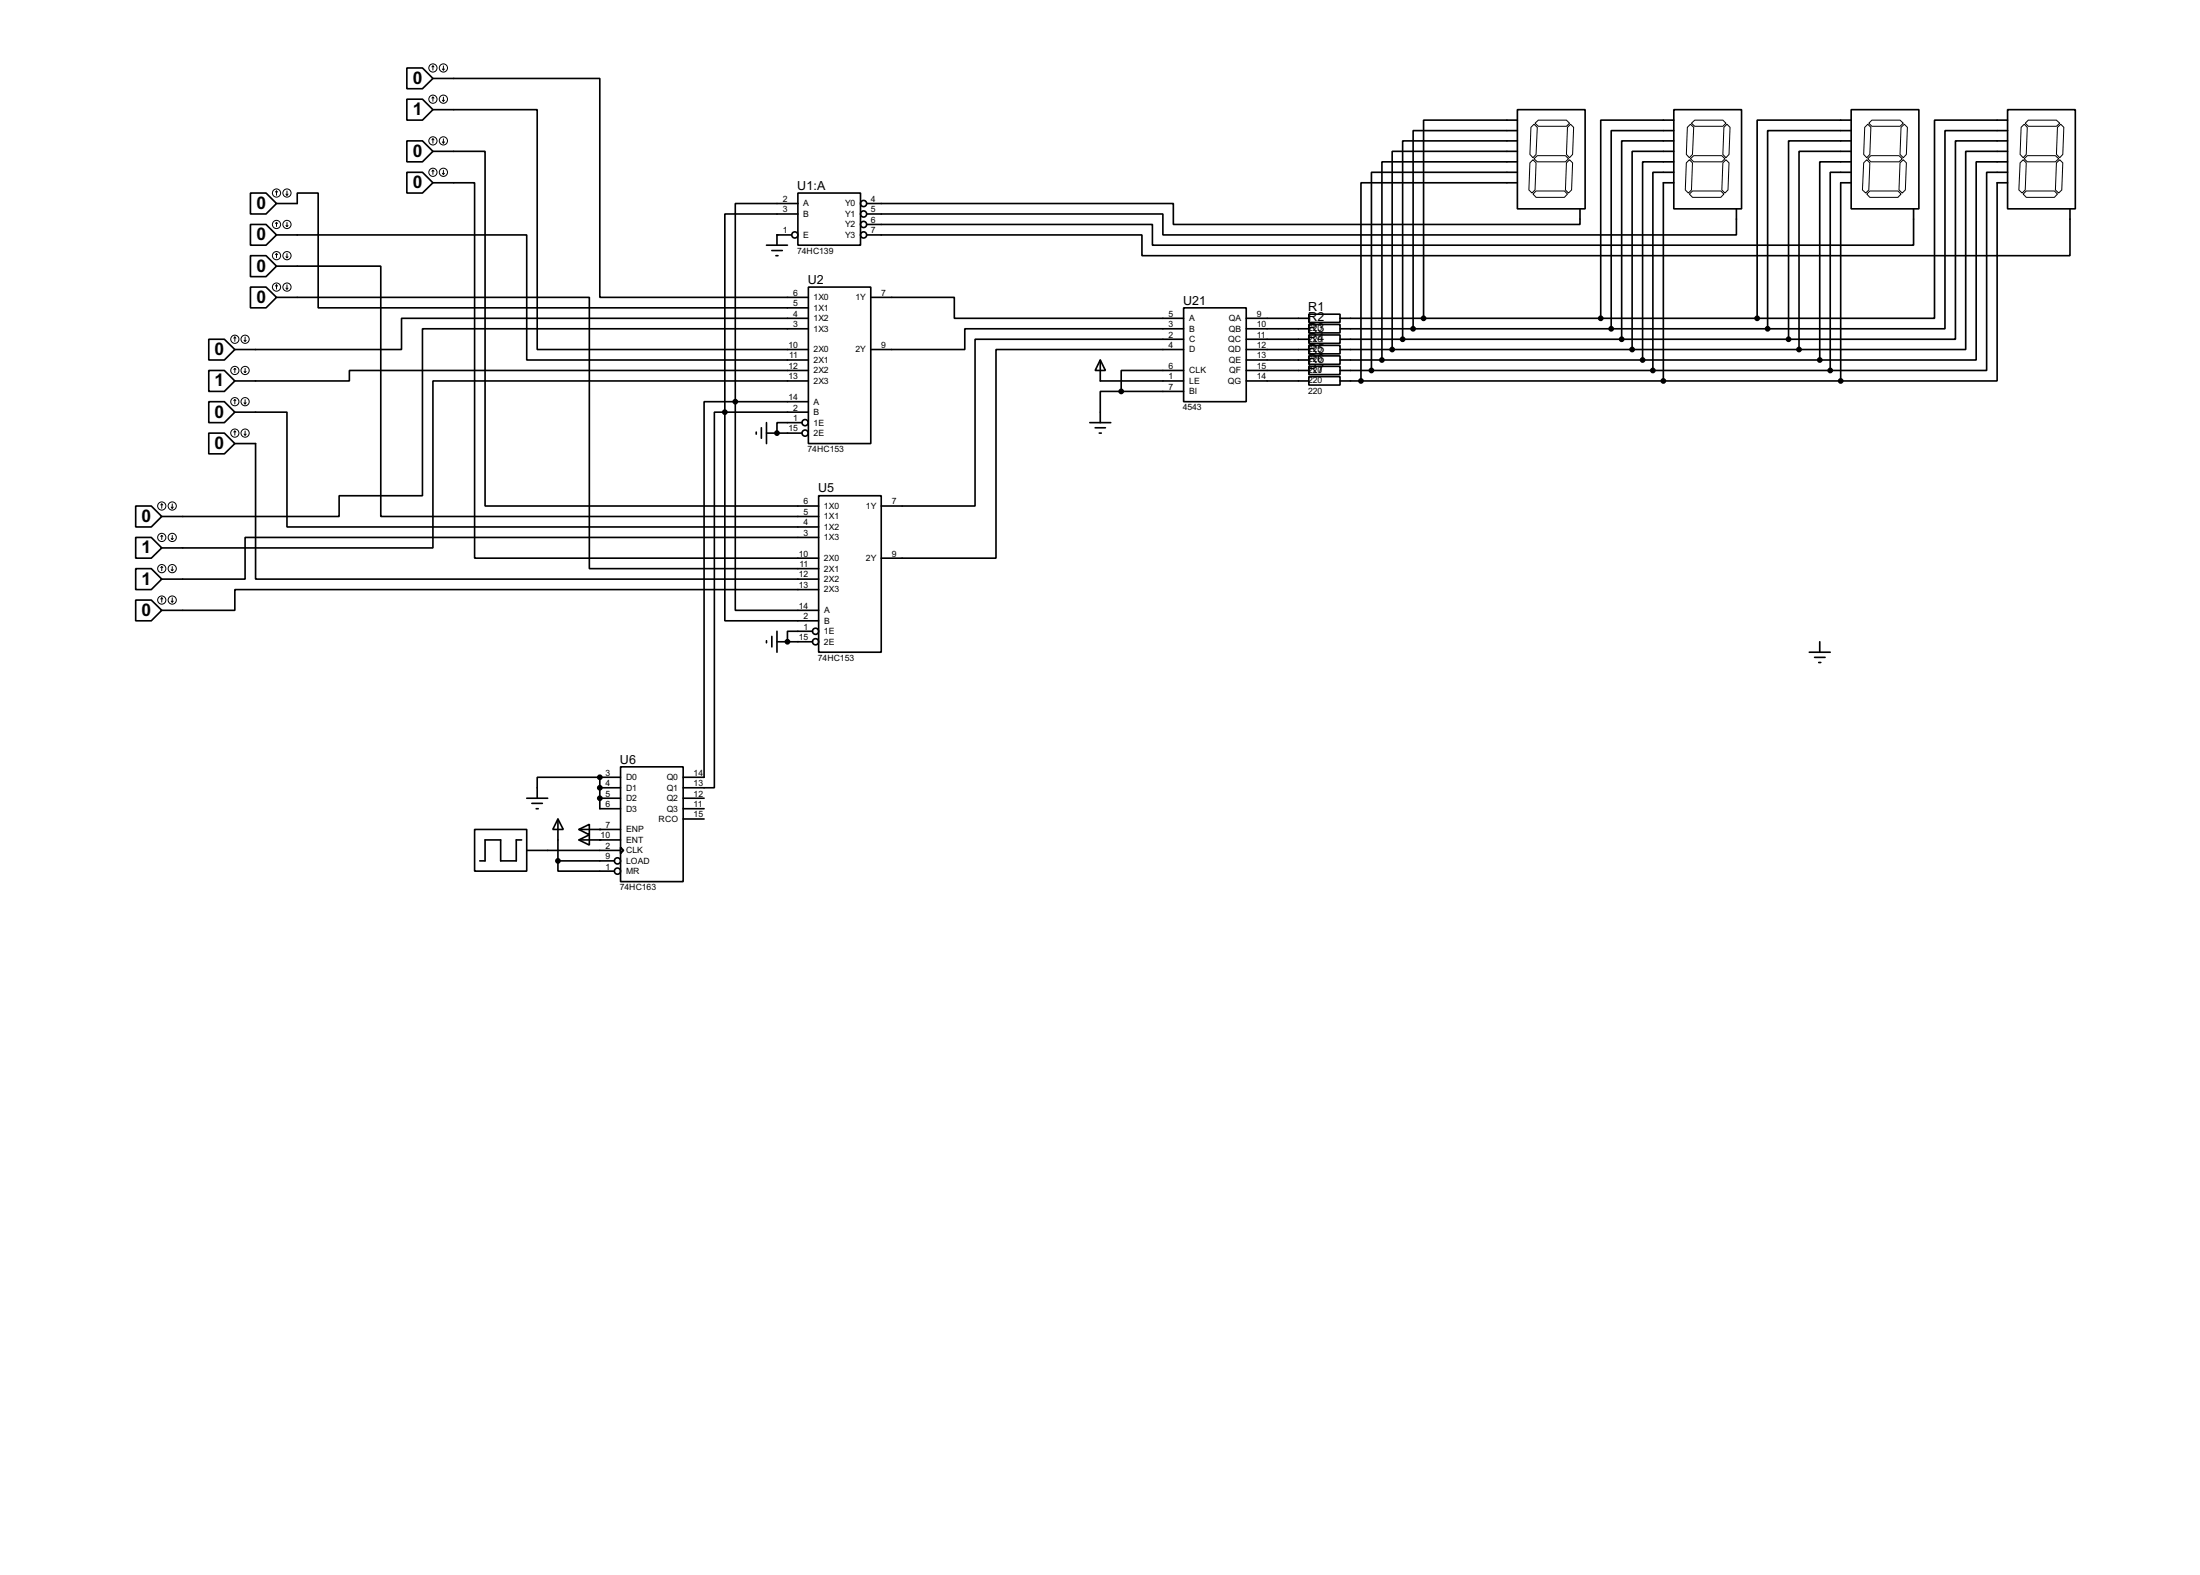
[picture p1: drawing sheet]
<svg xmlns="http://www.w3.org/2000/svg" width="536mm" height="383mm" viewBox="0 0 536 383" stroke-linecap="round" stroke-linejoin="round" font-family="sans-serif">
<g fill="none" stroke="#000" stroke-width=".4">
<path d="M99.1 16.6h3.8l2.6 2.5-2.6 2.5h-3.8zM105.5 19.1h40.6v53.3h50.8M99.1 24.2h3.8l2.6 2.5-2.6 2.6h-3.8zM99.1 34.3h3.8l2.6 2.6-2.6 2.5h-3.8zM105.5 26.7h25.4v58.4h66M105.5 36.9h12.7v86.3h81.2M369.6 26.7h16.5v24.2h-16.5zM369.6 29.3h-22.8v48.2M369.6 31.8h-25.4v48.3M369.6 34.3h-27.9v48.3M369.6 36.9h-30.5v48.2M369.6 39.4h-33v48.3"/>
<path d="M407.7 26.7h16.5v24.2h-16.5zM407.7 29.3h-17.8v48.2M407.7 31.8h-15.2v48.3M407.7 34.3h-12.7v48.3M407.7 36.9h-10.1v48.2M407.7 39.4h-7.6v48.3M450.9 26.7h16.5v24.2h-16.5zM450.9 29.3h-22.9v48.2M450.9 31.8h-20.3v48.3M450.9 34.3h-15.2v48.3M450.9 36.9h-12.7v48.2M450.9 39.4h-7.6v48.3"/>
<path d="M489 26.7h16.5v24.2h-16.5zM489 29.3h-17.8v48.2h-43.2M489 31.8h-15.2v48.3h-43.2M489 34.3h-12.7v48.3h-40.6M489 36.9h-10.2v48.2h-40.6M489 39.4h-7.6v48.3h-38.1M61 47h3.8l2.6 2.6-2.6 2.5h-3.8zM61 54.7h3.8l2.6 2.5-2.6 2.5h-3.8zM67.4 49.6h5v-2.6h5.1v28h119.4M67.4 57.2h60.9v30.5h68.6M99.1 42h3.8l2.6 2.5-2.6 2.5h-3.8zM105.5 44.5h10.1v91.4h83.8"/>
<path d="M186.7 59.7h5.1M192.8 57.2h-3.5v2.5M194.4 47h15.2v12.7h-15.2zM194.4 49.6h-15.3v48.2M194.4 52.1h-17.8v48.3M211.1 49.6h74.7v5.1h99.1v-3.8M369.6 42h-35.5v48.2M369.6 44.5h-38.1v48.3M407.7 42h-5.1v48.2M407.7 44.5h-2.5v48.3M423 50.9v6.3h-139.7v-5.1h-72.2M450.9 42h-5.1v48.2"/>
<path d="M450.9 44.5h-2.5v48.3M466.1 50.9v8.8h-185.4v-5h-69.6M489 42h-5.1v48.2h-38.1M489 44.5h-2.5v48.3h-38.1M504.2 50.9v11.4h-226v-5.1h-67.1M61 62.3h3.8l2.6 2.5-2.6 2.6h-3.8zM61 69.9h3.8l2.6 2.5-2.6 2.6h-3.8zM67.4 64.8h25.4v61h106.6M67.4 72.4h76.2v66.1h55.8M188 61h2.6M189 62.3h.5M196.9 69.9h15.2v38.1h-15.2z"/>
<path d="M196.9 77.5h-99.1v7.6h-40.6M212.1 72.4h20.4v5.1h55.8M288.3 75h15.3v22.8h-15.3zM303.6 77.5h15.2M318.8 76.5h7.6v2h-7.6zM318.8 79h7.6v2.1h-7.6zM326.4 77.5h101.6M50.9 82.6h3.8l2.5 2.5-2.5 2.6h-3.8zM50.9 90.2h3.8l2.5 2.6-2.5 2.5h-3.8zM50.9 97.8h3.8l2.5 2.6-2.5 2.5h-3.8zM179.1 97.8h-7.6v91.5h-5.1M179.1 97.8v50.8h20.3"/>
<path d="M179.1 97.8h17.8M196.9 90.2h-111.8v2.6h-27.9M196.9 80.1h-94v40.6h-20.3v5.1h-43.2M196.9 92.8h-91.4v40.6h-66.1M268 87.7l1.3 2.5h-2.5zM268 87.7v5.1h20.3M273.1 95.3h-5.1v7.6M273.1 95.3h15.2M288.3 80.1h-53.3v5h-22.9M288.3 82.6h-50.8v40.6h-22.8M288.3 85.1h-45.7v50.8h-27.9M288.3 90.2h-15.2v5.1"/>
<path d="M303.6 80.1h15.2M303.6 82.6h15.2M303.6 85.1h15.2M303.6 87.7h15.2M303.6 90.2h15.2M303.6 92.8h15.2M318.8 81.6h7.6v2h-7.6zM318.8 84.1h7.6v2.1h-7.6zM318.8 86.7h7.6v2h-7.6zM318.8 89.2h7.6v2h-7.6zM318.8 91.7h7.6v2.1h-7.6zM326.4 80.1h104.2"/>
<path d="M326.4 82.6h109.3M326.4 85.1h111.8M326.4 87.7h116.9M326.4 90.2h119.4M326.4 92.8h122M50.9 105.5h3.8l2.5 2.5-2.5 2.5h-3.8zM57.2 100.4h12.7v27.9h129.5M57.2 108h5.1v33h137.1M176.6 100.4h-2.6v91.4h-7.6M176.6 100.4v50.8h22.8M176.6 100.4h20.3M184.2 105.2v.5"/>
<path d="M185.5 104.2v2.5M186.7 105.5h8.7M186.7 102.9v5.1M195.4 102.9h-6.1v2.6M265.5 102.9h5.1M266.8 104.2h2.5M267.8 105.5h.5M33.1 123.2h3.8l2.5 2.6-2.5 2.5h-3.8zM33.1 130.9h3.8l2.5 2.5-2.5 2.5h-3.8zM33.1 138.5h3.8l2.5 2.5-2.5 2.6h-3.8zM199.4 120.7h15.3v38.1h-15.3zM199.4 130.9h-139.7v10.1h-20.3"/>
<path d="M33.1 146.1h3.8l2.5 2.5-2.5 2.6h-3.8zM186.7 156v.5M188 155v2.5M189.3 156.3h8.6M189.3 153.7v5.1M197.9 153.7h-6.1v2.6M199.4 143.6h-142.2v5h-17.8M440.7 158.8h5.1M443.3 156.3v2.5M442 160.1h2.6M443 161.3h.5M128.3 194.4h5.1"/>
<path d="M129.6 195.6h2.5M130.6 196.9h.5M135.9 199.4l1.3 2.6h-2.5zM135.9 199.4v10.2M146.1 189.3h-15.2v5.1M146.1 189.3v7.6h5.1M146.1 194.4h5.1M146.1 189.3h5.1M146.1 191.8h5.1M151.2 186.7h15.2v28h-15.2zM166.4 194.4h5.1M166.4 196.9h5.1"/>
<path d="M166.4 199.4h5.1M115.6 202h12.7v10.1h-12.7zM127.1 204.5h-1.3v5.1h-3.8v-5.1h-3.8v5.1h-1.3M128.3 207.1h22.9M135.9 209.6v2.5h13.8M135.9 209.6h13.8M141 202l2.6-1.3v2.6zM141 204.5l2.6-1.2v2.5zM141 204.5h10.2M141 202h10.2M151.2 206.3l.7 .8-.7 .7z"/>
<circle cx="193.6" cy="57.2" r=".75"/>
<circle cx="210.3" cy="54.7" r=".75"/>
<circle cx="210.3" cy="52.1" r=".75"/>
<circle cx="210.3" cy="57.2" r=".75"/>
<circle cx="210.3" cy="49.6" r=".75"/>
<circle cx="196.1" cy="102.9" r=".75"/>
<circle cx="196.1" cy="105.5" r=".75"/>
<circle cx="198.6" cy="156.3" r=".75"/>
<circle cx="198.6" cy="153.7" r=".75"/>
<circle cx="150.4" cy="209.6" r=".75"/>
<circle cx="150.4" cy="212.1" r=".75"/>
</g>
<g fill="#000">
<circle cx="189.3" cy="57.2" r=".2"/>
<circle cx="189.3" cy="105.5" r=".2"/>
<circle cx="191.8" cy="156.3" r=".2"/>
<circle cx="146.1" cy="191.8" r=".2"/>
<circle cx="146.1" cy="194.4" r=".2"/>
<circle cx="146.1" cy="189.3" r=".2"/>
<circle cx="146.1" cy="202" r=".2"/>
<circle cx="146.1" cy="204.5" r=".2"/>
</g>
<g fill="none" stroke="#000" stroke-width=".24">
<path d="M105.5 16.1l-.3 .2M105.5 16.1l.2 .2M105.5 16.1v1M107.8 16.8l.2 .3M108 16.1v1M108.3 16.8l-.3 .3M105.5 23.7v1M105.5 33.8v1.1M105.5 23.7l-.3 .2M105.5 23.7l.2 .2M105.5 33.8l-.3 .3M105.5 33.8l.2 .3"/>
<path d="M107.8 24.4l.2 .3M107.8 34.6l.2 .3M108 23.7v1M108 33.8v1.1M108.3 24.4l-.3 .3M108.3 34.6l-.3 .3M372.7 39.7l.7-.8 .8 .8-.3 6.6-.7 .7-.8-.7zM372.9 31l.8-.7 .8 .7-.3 6.6-.8 .8-.7-.8zM373.7 38.7l.8-.8h6.8l.8 .8-.8 .7h-6.8zM373.9 30l.8-.7h6.9l.7 .7-.7 .8h-6.9zM381.6 39.7l.7-.8 .8 .8-.3 6.6-.7 .7-.8-.7zM381.8 31l.8-.7 .7 .7-.2 6.6-.8 .8-.7-.8z"/>
<path d="M410.8 39.7l.7-.8 .8 .8-.3 6.6-.7 .7-.8-.7zM411 31l.8-.7 .8 .7-.3 6.6-.8 .8-.7-.8zM411.8 38.7l.8-.8h6.8l.8 .8-.8 .7h-6.8zM412 30l.8-.7h6.9l.7 .7-.7 .8h-6.9zM419.7 39.7l.7-.8 .8 .8-.3 6.6-.7 .7-.8-.7zM419.9 31l.8-.7 .7 .7-.2 6.6-.8 .8-.7-.8zM454 39.7l.7-.8 .8 .8-.3 6.6-.7 .7-.8-.7zM454.2 31l.8-.7 .7 .7-.2 6.6-.8 .8-.7-.8zM455 38.7l.7-.8h6.9l.8 .8-.8 .7h-6.9zM455.2 30l.8-.7h6.8l.8 .7-.8 .8h-6.8zM462.8 39.7l.8-.8 .8 .8-.3 6.6-.7 .7-.8-.7zM463.1 31l.8-.7 .7 .7-.2 6.6-.8 .8-.8-.8z"/>
<path d="M492.1 39.7l.7-.8 .8 .8-.3 6.6-.7 .7-.8-.7zM493.1 30.3l.7 .7-.2 6.6-.8 .8-.7-.8 .2-6.6zM493.3 30l.8-.7h6.8l.8 .7-.8 .8h-6.8zM493.8 37.9h6.9l.8 .8-.8 .7h-6.9l-.7-.7zM500.9 39.7l.8-.8 .8 .8-.3 6.6-.7 .7-.8-.7zM501.2 31l.8-.7 .7 .7-.2 6.6-.8 .8-.8-.8zM67.4 54.2l-.3 .2M67.4 46.5l-.3 .3M67.4 46.5l.2 .3M67.4 46.5v1.1M67.4 54.2v1M67.4 54.2l.2 .2"/>
<path d="M69.7 47.3l.2 .3M69.7 54.9l.2 .3M69.9 46.5v1.1M69.9 54.2v1M70.2 54.9l-.3 .3M70.2 47.3l-.3 .3M105.5 41.5v1M105.5 41.5l-.3 .2M105.5 41.5l.2 .2M107.8 42.2l.2 .3M108 41.5v1M108.3 42.2l-.3 .3"/>
<path d="M373.4 47.3l.8-.8h6.9l.7 .8-.7 .8h-6.9zM411.5 47.3l.8-.8h6.9l.7 .8-.7 .8h-6.9zM454.7 47.3l.8-.8h6.8l.8 .8-.8 .8h-6.8zM492.8 47.3l.8-.8h6.8l.8 .8-.8 .8h-6.8zM67.4 61.8l-.3 .2M67.4 61.8v1M67.4 69.4v1M67.4 61.8l.2 .2M67.4 69.4l-.3 .3M67.4 69.4l.2 .3M69.7 62.5l.2 .3M69.7 70.2l.2 .2"/>
<path d="M69.9 61.8v1M69.9 69.4v1M70.2 62.5l-.3 .3M70.2 70.2l-.3 .2M57.2 89.7l-.2 .3M57.2 82.1l-.2 .3M57.2 82.1l.3 .3M57.2 82.1v1M57.2 89.7v1M57.2 97.3v1.1M57.2 89.7l.3 .3M57.2 97.3l-.2 .3"/>
<path d="M57.2 97.3l.3 .3M59.5 82.9l.2 .2M59.5 90.5l.2 .2M59.5 98.1l.2 .3M59.7 82.1v1M59.7 89.7v1M59.7 97.3v1.1M60 82.9l-.3 .2M60 90.5l-.3 .2M60 98.1l-.3 .3M57.2 105v1M57.2 105l-.2 .2"/>
<path d="M57.2 105l.3 .2M59.5 105.7l.2 .3M59.7 105v1M60 105.7l-.3 .3M39.4 122.7l-.2 .3M39.4 122.7l.3 .3M39.4 122.7v1.1M39.4 130.4v1M39.4 138v1M39.4 130.4l-.2 .2M39.4 130.4l.3 .2M39.4 138l-.2 .2"/>
<path d="M39.4 138l.3 .2M41.7 123.5l.3 .3M41.7 131.1l.3 .3M41.7 138.7l.3 .3M42 122.7v1.1M42 130.4v1M42 138v1M42.2 123.5l-.2 .3M42.2 131.1l-.2 .3M42.2 138.7l-.2 .3M39.4 145.6v1M39.4 145.6l-.2 .3"/>
<path d="M39.4 145.6l.3 .3M41.7 146.4l.3 .2M42 145.6v1M42.2 146.4l-.2 .2"/>
<circle cx="105.4" cy="16.6" r="1"/>
<circle cx="108" cy="16.6" r="1"/>
<circle cx="105.4" cy="34.3" r="1"/>
<circle cx="105.4" cy="24.2" r="1"/>
<circle cx="108" cy="34.3" r="1"/>
<circle cx="108" cy="24.2" r="1"/>
<circle cx="67.3" cy="47" r="1"/>
<circle cx="67.3" cy="54.7" r="1"/>
<circle cx="69.9" cy="47" r="1"/>
<circle cx="69.9" cy="54.7" r="1"/>
<circle cx="105.4" cy="42" r="1"/>
<circle cx="108" cy="42" r="1"/>
<circle cx="67.3" cy="62.3" r="1"/>
<circle cx="67.3" cy="69.9" r="1"/>
<circle cx="69.9" cy="62.3" r="1"/>
<circle cx="69.9" cy="69.9" r="1"/>
<circle cx="57.2" cy="82.6" r="1"/>
<circle cx="57.2" cy="97.8" r="1"/>
<circle cx="57.2" cy="90.2" r="1"/>
<circle cx="59.7" cy="97.8" r="1"/>
<circle cx="59.7" cy="82.6" r="1"/>
<circle cx="59.7" cy="90.2" r="1"/>
<circle cx="57.2" cy="105.5" r="1"/>
<circle cx="59.7" cy="105.5" r="1"/>
<circle cx="39.4" cy="138.5" r="1"/>
<circle cx="39.4" cy="123.2" r="1"/>
<circle cx="39.4" cy="130.9" r="1"/>
<circle cx="41.9" cy="138.5" r="1"/>
<circle cx="41.9" cy="130.9" r="1"/>
<circle cx="41.9" cy="123.2" r="1"/>
<circle cx="39.4" cy="146.1" r="1"/>
<circle cx="41.9" cy="146.1" r="1"/>
</g>
<g fill="#000" stroke="#000" stroke-width=".4">
<circle cx="346.7" cy="77.5" r=".5"/>
<circle cx="389.9" cy="77.5" r=".5"/>
<circle cx="428" cy="77.5" r=".5"/>
<circle cx="179.1" cy="97.8" r=".5"/>
<circle cx="273.1" cy="95.3" r=".5"/>
<circle cx="331.5" cy="92.8" r=".5"/>
<circle cx="334" cy="90.2" r=".5"/>
<circle cx="336.6" cy="87.7" r=".5"/>
<circle cx="339.1" cy="85.1" r=".5"/>
<circle cx="341.6" cy="82.6" r=".5"/>
<circle cx="344.2" cy="80.1" r=".5"/>
<circle cx="392.4" cy="80.1" r=".5"/>
<circle cx="395" cy="82.6" r=".5"/>
<circle cx="397.5" cy="85.1" r=".5"/>
<circle cx="400.1" cy="87.7" r=".5"/>
<circle cx="402.6" cy="90.2" r=".5"/>
<circle cx="405.1" cy="92.8" r=".5"/>
<circle cx="430.5" cy="80.1" r=".5"/>
<circle cx="435.6" cy="82.6" r=".5"/>
<circle cx="438.2" cy="85.1" r=".5"/>
<circle cx="443.2" cy="87.7" r=".5"/>
<circle cx="445.8" cy="90.2" r=".5"/>
<circle cx="448.3" cy="92.8" r=".5"/>
<circle cx="176.5" cy="100.4" r=".5"/>
<circle cx="189.2" cy="105.5" r=".5"/>
<circle cx="191.8" cy="156.3" r=".5"/>
<circle cx="146.1" cy="191.8" r=".5"/>
<circle cx="146.1" cy="194.4" r=".5"/>
<circle cx="146.1" cy="189.3" r=".5"/>
<circle cx="135.9" cy="209.6" r=".5"/>
</g>
<g font-size="4.8">
<text x="100.6" y="20.5">0</text>
<text x="100.6" y="28.1">1</text>
<text x="100.6" y="38.2">0</text>
<text x="100.6" y="45.9">0</text>
<text x="62.5" y="50.9">0</text>
<text x="62.5" y="58.6">0</text>
<text x="62.5" y="66.2">0</text>
<text x="62.5" y="73.7">0</text>
<text x="52.3" y="86.4">0</text>
<text x="52.3" y="94.1">1</text>
<text x="52.3" y="101.7">0</text>
<text x="52.3" y="109.4">0</text>
<text x="34.5" y="127.1">0</text>
<text x="34.5" y="134.8">1</text>
<text x="34.5" y="142.4">1</text>
<text x="34.5" y="150">0</text>
</g>
<g font-size="3.4">
<text x="194.2" y="46.2">U1:A</text>
<text x="196.8" y="69.1">U2</text>
<text x="288.2" y="74.1">U21</text>
<text x="318.7" y="75.7">R1</text>
<text x="318.7" y="78.2">R2</text>
<text x="318.7" y="80.8">R3</text>
<text x="318.7" y="83.3">R4</text>
<text x="318.7" y="85.9">R5</text>
<text x="318.7" y="88.4">R6</text>
<text x="318.7" y="90.9">R7</text>
<text x="199.3" y="119.9">U5</text>
<text x="151" y="185.9">U6</text>
</g>
<g font-size="2.4">
<text x="190.7" y="49.2">2</text>
<text x="190.7" y="51.7">3</text>
<text x="195.6" y="50.2">A</text>
<text x="195.6" y="52.8">B</text>
<text x="205.8" y="50.2">Y0</text>
<text x="205.8" y="52.8">Y1</text>
<text x="212.1" y="49.2">4</text>
<text x="212.1" y="51.7">5</text>
<text x="190.7" y="56.8">1</text>
<text x="195.6" y="57.9">E</text>
<text x="205.8" y="55.4">Y2</text>
<text x="205.8" y="57.9">Y3</text>
<text x="212.1" y="54.3">6</text>
<text x="212.1" y="56.8">7</text>
<text x="194.2" y="61.8">74HC139</text>
<text x="193.2" y="72">6</text>
<text x="214.7" y="72">7</text>
<text x="193.2" y="74.6">5</text>
<text x="193.2" y="77.1">4</text>
<text x="198.2" y="73.1">1X0</text>
<text x="198.2" y="75.6">1X1</text>
<text x="208.4" y="73.1">1Y</text>
<text x="284.7" y="77.1">5</text>
<text x="306.1" y="77.1">9</text>
<text x="193.2" y="79.7">3</text>
<text x="198.2" y="78.2">1X2</text>
<text x="198.2" y="80.8">1X3</text>
<text x="284.7" y="79.7">3</text>
<text x="284.7" y="82.2">2</text>
<text x="289.6" y="78.2">A</text>
<text x="289.6" y="80.8">B</text>
<text x="289.6" y="83.3">C</text>
<text x="299.1" y="83.3">QC</text>
<text x="299.3" y="78.2">QA</text>
<text x="299.3" y="80.8">QB</text>
<text x="306.1" y="79.7">10</text>
<text x="306.1" y="82.2">11</text>
<text x="318.6" y="80.6">220</text>
<text x="318.6" y="83.2">220</text>
<text x="192.1" y="84.7">10</text>
<text x="192.1" y="89.8">12</text>
<text x="192.2" y="87.3">11</text>
<text x="198.2" y="85.8">2X0</text>
<text x="198.2" y="88.4">2X1</text>
<text x="208.4" y="85.8">2Y</text>
<text x="214.7" y="84.7">9</text>
<text x="284.7" y="84.7">4</text>
<text x="284.7" y="89.8">6</text>
<text x="289.6" y="85.8">D</text>
<text x="299.1" y="85.8">QD</text>
<text x="299.3" y="88.4">QE</text>
<text x="306.1" y="84.7">12</text>
<text x="306.1" y="87.3">13</text>
<text x="306.1" y="89.8">15</text>
<text x="318.6" y="85.7">220</text>
<text x="318.6" y="88.2">220</text>
<text x="192.1" y="92.4">13</text>
<text x="198.2" y="90.9">2X2</text>
<text x="198.2" y="93.5">2X3</text>
<text x="284.7" y="92.4">1</text>
<text x="284.7" y="94.9">7</text>
<text x="289.6" y="90.9">CLK</text>
<text x="289.6" y="93.5">LE</text>
<text x="289.6" y="96">BI</text>
<text x="299" y="93.5">QG</text>
<text x="299.4" y="90.9">QF</text>
<text x="306.1" y="92.4">14</text>
<text x="318.6" y="90.8">220</text>
<text x="318.6" y="93.3">220</text>
<text x="318.6" y="95.9">220</text>
<text x="192.1" y="97.4">14</text>
<text x="193.2" y="100">2</text>
<text x="198.2" y="98.5">A</text>
<text x="198.2" y="101">B</text>
<text x="288.1" y="99.9">4543</text>
<text x="192.1" y="105.1">15</text>
<text x="193.2" y="102.5">1</text>
<text x="198.2" y="103.6">1E</text>
<text x="198.2" y="106.2">2E</text>
<text x="196.7" y="110.1">74HC153</text>
<text x="195.8" y="122.8">6</text>
<text x="195.8" y="125.4">5</text>
<text x="200.7" y="123.9">1X0</text>
<text x="210.9" y="123.9">1Y</text>
<text x="217.2" y="122.8">7</text>
<text x="195.8" y="127.9">4</text>
<text x="195.8" y="130.5">3</text>
<text x="200.7" y="126.4">1X1</text>
<text x="200.7" y="129">1X2</text>
<text x="200.7" y="131.6">1X3</text>
<text x="194.6" y="135.5">10</text>
<text x="200.7" y="136.6">2X0</text>
<text x="210.9" y="136.6">2Y</text>
<text x="217.2" y="135.5">9</text>
<text x="194.6" y="140.6">12</text>
<text x="194.6" y="143.2">13</text>
<text x="194.7" y="138.1">11</text>
<text x="200.7" y="139.2">2X1</text>
<text x="200.7" y="141.7">2X2</text>
<text x="194.6" y="148.2">14</text>
<text x="200.7" y="144.3">2X3</text>
<text x="200.7" y="149.3">A</text>
<text x="194.6" y="155.9">15</text>
<text x="195.8" y="150.8">2</text>
<text x="195.8" y="153.3">1</text>
<text x="200.7" y="154.4">1E</text>
<text x="200.7" y="151.9">B</text>
<text x="199.2" y="160.9">74HC153</text>
<text x="200.7" y="157">2E</text>
<text x="147.5" y="188.9">3</text>
<text x="147.5" y="191.4">4</text>
<text x="152.5" y="190">D0</text>
<text x="162.4" y="190">Q0</text>
<text x="169" y="188.9">14</text>
<text x="169" y="191.4">13</text>
<text x="147.5" y="194">5</text>
<text x="147.5" y="196.5">6</text>
<text x="152.5" y="192.5">D1</text>
<text x="152.5" y="195.1">D2</text>
<text x="152.5" y="197.6">D3</text>
<text x="162.4" y="192.5">Q1</text>
<text x="162.4" y="195.1">Q2</text>
<text x="162.4" y="197.6">Q3</text>
<text x="169" y="194">12</text>
<text x="169" y="196.5">11</text>
<text x="147.5" y="201.6">7</text>
<text x="152.5" y="202.7">ENP</text>
<text x="160.4" y="200.1">RCO</text>
<text x="169" y="199">15</text>
<text x="146.3" y="204.1">10</text>
<text x="147.5" y="206.7">2</text>
<text x="147.5" y="209.2">9</text>
<text x="152.5" y="205.2">ENT</text>
<text x="152.5" y="207.8">CLK</text>
<text x="147.5" y="211.7">1</text>
<text x="152.5" y="210.3">LOAD</text>
<text x="152.5" y="212.8">MR</text>
<text x="151" y="216.8">74HC163</text>
</g>
</svg>
